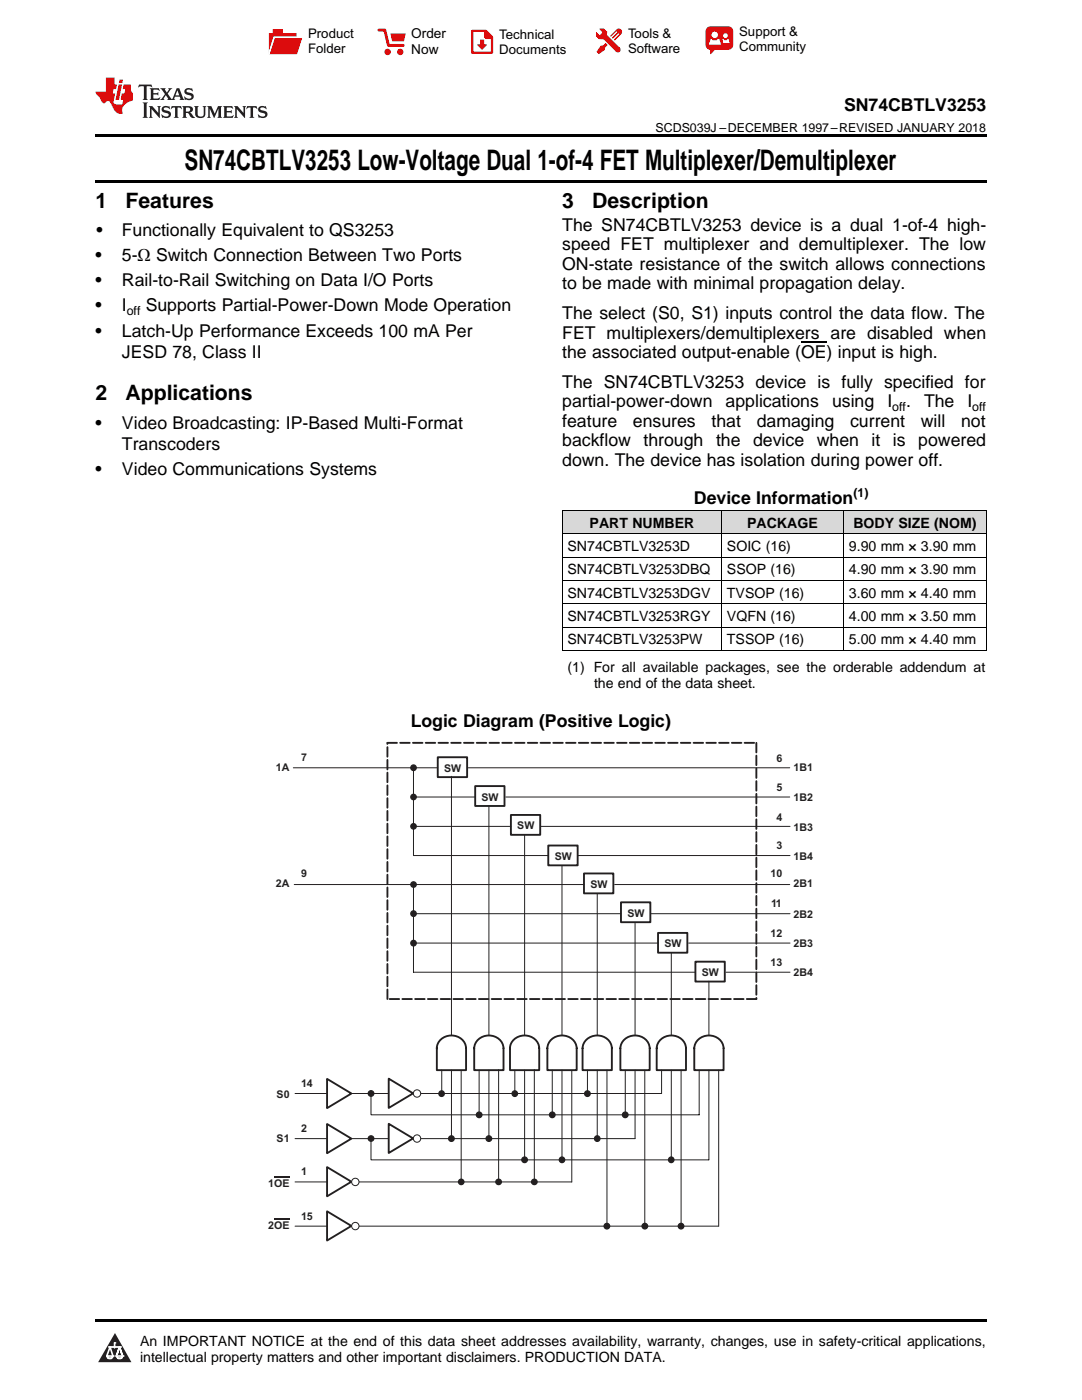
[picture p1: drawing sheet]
<svg xmlns="http://www.w3.org/2000/svg" width="216mm" height="279mm" viewBox="0 0 216 279" stroke-linecap="round" stroke-linejoin="round" font-family="sans-serif">
<g fill="#d8d8d8">
<path d="M112.2 101.9h31.8v4.7h-31.8z"/>
<path d="M144 101.9h24.3v4.7h-24.3z"/>
<path d="M168.3 101.9h28.5v4.7h-28.5z"/>
</g>
<path d="M22.9 266l3.3 5.9h-6.6z" fill="#231f20"/>
<path d="M21.3 270.6h1.2l-.3 .5h-.3a.53 .53 0 0 1-.6-.5z" fill-rule="evenodd" fill="#fff"/>
<path d="M21.3 270.6h1.2l-.3 .5h-.3a.53 .53 0 0 1-.6-.5z" fill="none" stroke="#231f20" stroke-width=".33"/>
<path d="M21.3 270.6l1.2 .1-.3 .4h-.5z" fill="none" stroke="#fff" stroke-width=".33"/>
<path d="M22.9 268.9h.1" fill="none" stroke="#fff" stroke-width=".33"/>
<path d="M22.9 268v.9z" fill="#fff"/>
<path d="M22.9 268v.9z" fill="none" stroke="#fff" stroke-width=".33"/>
<circle cx="22.9" cy="268" r=".16" fill="#fff"/>
<path d="M21.8 268.8h.1" fill="none" stroke="#fff" stroke-width=".33"/>
<path d="M21.8 268.8h2.2z" fill="#fff"/>
<path d="M21.8 268.8h2.2z" fill="none" stroke="#fff" stroke-width=".33"/>
<circle cx="24" cy="268.8" r=".16" fill="#fff"/>
<path d="M23.2 270.6h.1" fill="none" stroke="#fff" stroke-width=".33"/>
<path d="M23.8 268.8l-.6 1.8z" fill="#fff"/>
<path d="M23.8 268.8l-.6 1.8z" fill="none" stroke="#fff" stroke-width=".33"/>
<path d="M23.8 268.8l.7 1.8z" fill="#fff"/>
<path d="M23.8 268.8l.7 1.8z" fill="none" stroke="#fff" stroke-width=".33"/>
<path d="M24.4 270.6h.1" fill="none" stroke="#fff" stroke-width=".33"/>
<circle cx="21.3" cy="270.6" r=".16" fill="#fff"/>
<path d="M22 268.8l-.7 1.8z" fill="#fff"/>
<path d="M22 268.8l-.7 1.8z" fill="none" stroke="#fff" stroke-width=".33"/>
<path d="M22 268.8l.5 1.8z" fill="#fff"/>
<path d="M22 268.8l.5 1.8z" fill="none" stroke="#fff" stroke-width=".33"/>
<circle cx="22.5" cy="270.6" r=".16" fill="#fff"/>
<path d="M23.3 270.6h1.2a.63 .63 0 0 1-.6 .5 .63 .63 0 0 1-.6-.5z" fill-rule="evenodd" fill="#fff"/>
<path d="M23.3 270.6h1.2a.63 .63 0 0 1-.6 .5 .63 .63 0 0 1-.6-.5z" fill="none" stroke="#231f20" stroke-width=".33"/>
<path d="M23.3 270.6h1.2l-.4 .5h-.5z" fill="none" stroke="#fff" stroke-width=".33"/>
<path d="M23.2 270.6h.1" fill="none" stroke="#fff" stroke-width=".33"/>
<circle cx="24.5" cy="270.6" r=".16" fill="#fff"/>
<path d="M19 263.2h177.8v.5h-177.8z" fill="#000"/>
<g fill="none" stroke="#231f20" stroke-width=".2">
<path d="M58.5 153.2h28.8M82.5 159.1h12.3M90.1 154.9v51.7M93.5 153.2h64.1M100.9 159.1h56.7M58.7 176.5h57.8M97.6 160.9v45.7M104.7 166.6v40M112.1 172.7v33.9M119.2 178.3v28.3M122.6 176.5h35M126.7 184.3v22.3"/>
<path d="M134 190.2v16.4M141.5 195.8v10.8M124.8 213.6v8.9M139.5 213.6v8.9h-65.5v-4.3"/>
</g>
<path d="M77.3 148.3h73.6M150.9 148.3v51.1M77.3 199.4v-51.1M150.9 199.4h-73.6" fill="none" stroke="#231f20" stroke-width=".38" stroke-dasharray="1.9 .6"/>
<path d="M54.7 234.8h3.1" fill="none" stroke="#231f20" stroke-width=".27"/>
<g fill="none" stroke="#231f20" stroke-width=".38">
<path d="M87.2 209.2v4.4h5.8v-4.4M93 209.2a2.95 2.95 0 0 0-2.9-2.5 2.95 2.95 0 0 0-2.9 2.5M94.6 209.2v4.4h5.9v-4.4M100.5 209.2a2.95 2.95 0 0 0-3-2.5 2.95 2.95 0 0 0-2.9 2.5M101.8 209.2v4.4h5.8v-4.4M107.6 209.2a2.95 2.95 0 0 0-2.9-2.5 2.95 2.95 0 0 0-3 2.5M109.2 209.2v4.4h5.9v-4.4M115.1 209.2a2.95 2.95 0 0 0-3-2.5 2.95 2.95 0 0 0-2.9 2.5M116.2 209.2v4.4h5.9v-4.4M122.1 209.2a2.95 2.95 0 0 0-3-2.5 2.95 2.95 0 0 0-2.9 2.5M123.8 209.2v4.4h5.8v-4.4M129.6 209.2a2.95 2.95 0 0 0-2.9-2.5 2.95 2.95 0 0 0-2.9 2.5"/>
<path d="M131 209.2v4.4h5.9v-4.4M136.9 209.2a2.95 2.95 0 0 0-3-2.5 2.95 2.95 0 0 0-2.9 2.5M138.5 209.2v4.4h5.9v-4.4M144.4 209.2a2.95 2.95 0 0 0-3-2.5 2.95 2.95 0 0 0-2.9 2.5"/>
</g>
<circle cx="74" cy="218.2" r=".56" fill="#231f20"/>
<circle cx="74" cy="218.2" r=".56" fill="none" stroke="#231f20" stroke-width=".26"/>
<path d="M134 213.6v17.9M141.5 213.6v17.9M74 227.2v4.3h67.4" fill="none" stroke="#231f20" stroke-width=".2"/>
<circle cx="74" cy="227.2" r=".55" fill="#231f20"/>
<circle cx="74" cy="227.2" r=".55" fill="none" stroke="#231f20" stroke-width=".26"/>
<path d="M88.1 213.6v4.6M121.1 213.6v31.1M143.4 213.6v31.1" fill="none" stroke="#231f20" stroke-width=".2"/>
<circle cx="88.1" cy="218.3" r=".55" fill="#231f20"/>
<circle cx="88.1" cy="218.3" r=".55" fill="none" stroke="#231f20" stroke-width=".26"/>
<path d="M90.1 213.6v13.6" fill="none" stroke="#231f20" stroke-width=".2"/>
<circle cx="90.1" cy="227.2" r=".56" fill="#231f20"/>
<circle cx="90.1" cy="227.2" r=".56" fill="none" stroke="#231f20" stroke-width=".26"/>
<path d="M92 213.8v22.1" fill="none" stroke="#231f20" stroke-width=".2"/>
<circle cx="92" cy="235.9" r=".54" fill="#231f20"/>
<circle cx="92" cy="235.9" r=".54" fill="none" stroke="#231f20" stroke-width=".26"/>
<path d="M95.6 213.6v8.3" fill="none" stroke="#231f20" stroke-width=".2"/>
<circle cx="95.6" cy="222.5" r=".56" fill="#231f20"/>
<circle cx="95.6" cy="222.5" r=".56" fill="none" stroke="#231f20" stroke-width=".26"/>
<path d="M97.6 213.6v13.6" fill="none" stroke="#231f20" stroke-width=".2"/>
<circle cx="97.5" cy="227.2" r=".56" fill="#231f20"/>
<circle cx="97.5" cy="227.2" r=".56" fill="none" stroke="#231f20" stroke-width=".26"/>
<path d="M99.5 213.5v22.4" fill="none" stroke="#231f20" stroke-width=".2"/>
<circle cx="99.5" cy="235.9" r=".55" fill="#231f20"/>
<circle cx="99.5" cy="235.9" r=".55" fill="none" stroke="#231f20" stroke-width=".26"/>
<path d="M102.7 213.6v4.6" fill="none" stroke="#231f20" stroke-width=".2"/>
<circle cx="102.7" cy="218.3" r=".55" fill="#231f20"/>
<circle cx="102.7" cy="218.3" r=".55" fill="none" stroke="#231f20" stroke-width=".26"/>
<path d="M104.7 213.6v17.9" fill="none" stroke="#231f20" stroke-width=".2"/>
<circle cx="104.7" cy="231.5" r=".56" fill="#231f20"/>
<circle cx="104.7" cy="231.5" r=".56" fill="none" stroke="#231f20" stroke-width=".26"/>
<path d="M106.6 213.5v21.8" fill="none" stroke="#231f20" stroke-width=".2"/>
<circle cx="106.6" cy="235.9" r=".55" fill="#231f20"/>
<circle cx="106.6" cy="235.9" r=".55" fill="none" stroke="#231f20" stroke-width=".26"/>
<path d="M110.2 213.6v8.9" fill="none" stroke="#231f20" stroke-width=".2"/>
<circle cx="110.2" cy="222.5" r=".56" fill="#231f20"/>
<circle cx="110.2" cy="222.5" r=".56" fill="none" stroke="#231f20" stroke-width=".26"/>
<path d="M112.1 213.6v17.3" fill="none" stroke="#231f20" stroke-width=".2"/>
<circle cx="112.1" cy="231.5" r=".55" fill="#231f20"/>
<circle cx="112.1" cy="231.5" r=".55" fill="none" stroke="#231f20" stroke-width=".26"/>
<path d="M114.1 213.6v22.3M117.2 213.6v4.6" fill="none" stroke="#231f20" stroke-width=".2"/>
<circle cx="117.2" cy="218.3" r=".56" fill="#231f20"/>
<circle cx="117.2" cy="218.3" r=".56" fill="none" stroke="#231f20" stroke-width=".26"/>
<path d="M119.2 213.6v13.6" fill="none" stroke="#231f20" stroke-width=".2"/>
<circle cx="119.2" cy="227.2" r=".55" fill="#231f20"/>
<circle cx="119.2" cy="227.2" r=".55" fill="none" stroke="#231f20" stroke-width=".26"/>
<path d="M126.7 213.6v13.6M128.7 213.6v31.1" fill="none" stroke="#231f20" stroke-width=".2"/>
<circle cx="128.7" cy="244.7" r=".56" fill="#231f20"/>
<circle cx="128.7" cy="244.7" r=".56" fill="none" stroke="#231f20" stroke-width=".26"/>
<path d="M132 213.6v4.6M135.9 213.6v31.1" fill="none" stroke="#231f20" stroke-width=".2"/>
<circle cx="135.9" cy="244.7" r=".56" fill="#231f20"/>
<circle cx="135.9" cy="244.7" r=".56" fill="none" stroke="#231f20" stroke-width=".26"/>
<path d="M82.5 153.2v17.5M58.9 218.2h73.1M58.9 227.2h67.8M58.9 235.9h55.2" fill="none" stroke="#231f20" stroke-width=".2"/>
<circle cx="82.5" cy="153.2" r=".55" fill="#231f20"/>
<circle cx="82.5" cy="153.2" r=".55" fill="none" stroke="#231f20" stroke-width=".26"/>
<path d="M82.5 164.9h19.4M82.5 170.7h26.9M82.5 176.5v17.5h56.3M107.9 164.9h49.7M115.3 170.7h42.3M82.5 182.3h41.4M82.5 188.2h48.8M129.8 182.3h27.8M137.4 188.2h20.2M144.9 194h12.7" fill="none" stroke="#231f20" stroke-width=".2"/>
<circle cx="82.5" cy="159.1" r=".54" fill="#231f20"/>
<circle cx="82.5" cy="159.1" r=".54" fill="none" stroke="#231f20" stroke-width=".26"/>
<circle cx="82.5" cy="164.9" r=".54" fill="#231f20"/>
<circle cx="82.5" cy="164.9" r=".54" fill="none" stroke="#231f20" stroke-width=".26"/>
<circle cx="82.5" cy="176.5" r=".54" fill="#231f20"/>
<circle cx="82.5" cy="176.5" r=".54" fill="none" stroke="#231f20" stroke-width=".26"/>
<circle cx="82.5" cy="182.3" r=".55" fill="#231f20"/>
<circle cx="82.5" cy="182.3" r=".55" fill="none" stroke="#231f20" stroke-width=".26"/>
<circle cx="82.5" cy="188.2" r=".55" fill="#231f20"/>
<circle cx="82.5" cy="188.2" r=".55" fill="none" stroke="#231f20" stroke-width=".26"/>
<path d="M54.7 243.3h3.1" fill="none" stroke="#231f20" stroke-width=".27"/>
<path d="M58.9 244.7h84.5" fill="none" stroke="#231f20" stroke-width=".2"/>
<circle cx="133.9" cy="231.5" r=".55" fill="#231f20"/>
<circle cx="133.9" cy="231.5" r=".55" fill="none" stroke="#231f20" stroke-width=".26"/>
<circle cx="124.8" cy="222.5" r=".56" fill="#231f20"/>
<circle cx="124.8" cy="222.5" r=".56" fill="none" stroke="#231f20" stroke-width=".26"/>
<circle cx="121.1" cy="244.7" r=".56" fill="#231f20"/>
<circle cx="121.1" cy="244.7" r=".56" fill="none" stroke="#231f20" stroke-width=".26"/>
<path d="M87.3 151.1h5.9v4h-5.9zM94.8 156.9h5.9v4h-5.9zM101.9 162.6h5.9v4h-5.9zM109.4 168.7h5.9v4h-5.9zM116.5 174.3h5.9v4h-5.9zM123.9 180.1h5.9v3.9h-5.9zM131.3 186.2h5.9v3.9h-5.9zM138.8 191.9h5.8v4h-5.8z" fill="none" stroke="#231f20" stroke-width=".38"/>
<path d="M77.6 224.3l4.8 2.9-4.8 2.9z" fill="#fff"/>
<path d="M77.6 224.3l4.8 2.9-4.8 2.9z" fill="none" stroke="#231f20" stroke-width=".38"/>
<circle cx="83.2" cy="227.2" r=".74" fill="#fff"/>
<circle cx="83.2" cy="227.2" r=".74" fill="none" stroke="#231f20" stroke-width=".2"/>
<path d="M65.3 224.3l4.8 2.9-4.8 3z" fill="#fff"/>
<path d="M65.3 224.3l4.8 2.9-4.8 3z" fill="none" stroke="#231f20" stroke-width=".38"/>
<path d="M77.6 215.3l4.8 2.9-4.8 2.9z" fill="#fff"/>
<path d="M77.6 215.3l4.8 2.9-4.8 2.9z" fill="none" stroke="#231f20" stroke-width=".38"/>
<circle cx="83.2" cy="218.2" r=".74" fill="#fff"/>
<circle cx="83.2" cy="218.2" r=".74" fill="none" stroke="#231f20" stroke-width=".2"/>
<path d="M65.3 215.3l4.8 2.9-4.8 2.9z" fill="#fff"/>
<path d="M65.3 215.3l4.8 2.9-4.8 2.9z" fill="none" stroke="#231f20" stroke-width=".38"/>
<path d="M65.3 232.9l4.8 2.9-4.8 3z" fill="#fff"/>
<path d="M65.3 232.9l4.8 2.9-4.8 3z" fill="none" stroke="#231f20" stroke-width=".38"/>
<circle cx="70.9" cy="235.9" r=".74" fill="#fff"/>
<circle cx="70.9" cy="235.9" r=".74" fill="none" stroke="#231f20" stroke-width=".2"/>
<path d="M65.3 241.7l4.8 3-4.8 2.9z" fill="#fff"/>
<path d="M65.3 241.7l4.8 3-4.8 2.9z" fill="none" stroke="#231f20" stroke-width=".38"/>
<circle cx="70.9" cy="244.7" r=".74" fill="#fff"/>
<circle cx="70.9" cy="244.7" r=".74" fill="none" stroke="#231f20" stroke-width=".2"/>
<path d="M112.2 115.8h84.6M112.2 111.2h84.6M112.2 106.5h84.6M112.2 101.9h84.6M112.2 101.9v28M144 101.9v28M168.3 101.9v28M196.8 101.9v28M112.2 129.8h84.6M112.2 125.1h84.6M112.2 120.5h84.6" fill="none" stroke="#000" stroke-width=".2"/>
<path d="M19 35.9h177.8v.5h-177.8zM19 26.8h177.8v.6h-177.8z" fill="#000"/>
<path d="M27.7 16.9l-.1 .6 .6-.3h.5v.2v2.2l-.2 .4h1l-.2-.4v-2.2v-.2h.5l.6 .3-.2-.6zM29.9 17.6l.2 .4v1.6l-.2 .4h1.9l.1-.6a1.09 1.09 0 0 1-1.3 .1v-.6h.6l.4 .2v-.7l-.2 .2h-.8v-.6l.2-.1a1.01 1.01 0 0 1 1 .3l-.1-.6zM32 17.6l.9 1.2-1 1.2h.9l-.2-.3 .5-.7 .5 .7-.3 .3h1.7l-.2-.3 .1-.4h1l.1 .4-.2 .3h1l-.3-.4-.7-2h-.5l-1 2.2-.8-1.1 .9-1.1h-.9l.2 .2-.4 .7-.4-.7 .2-.2zM35.4 18l.4 1h-.8zM37 17.7a.66 .66 0 0 0-.2 .8 .66 .66 0 0 0 .6 .4l.7 .2 .1 .2a.8 .8 0 0 1-.7 .4 .8 .8 0 0 1-.7-.5l.1 .8 .2-.2a.94 .94 0 0 0 1.1 .1 .94 .94 0 0 0 .4-.9 1.48 1.48 0 0 0-1.3-.6v-.4a1.1 1.1 0 0 1 1.2 .2l-.2-.6-.2 .1-.5-.1zM28.5 20.4l.2 .4v2.3l-.2 .4h1l-.2-.4v-2.3l.2-.4zM29.7 21.2l.2 .4v1.5l-.2 .4h.8l-.3-.4 .1-1.3 1.6 1.8v-2l.2-.4h-.7l.2 .2v1.1l-1.2-1.3zM32.5 21.3a.66 .66 0 0 0-.2 .8 .66 .66 0 0 0 .6 .4l.6 .2 .2 .2a.8 .8 0 0 1-.8 .4 .8 .8 0 0 1-.7-.5l.2 .7 .2-.1a.94 .94 0 0 0 1 .1 .94 .94 0 0 0 .5-1 1.47 1.47 0 0 0-1.3-.6l-.1-.3a1.1 1.1 0 0 1 1.3 .2l-.2-.6-.2 .1-.5-.2zM34.3 21.2l-.2 .6a.64 .64 0 0 1 .8-.3v1.6l-.2 .4h1l-.3-.4 .1-1.6a.66 .66 0 0 1 .8 .3l-.2-.6zM36.3 21.2l.3 .4v1.5l-.3 .4h1l-.2-.2v-.7h.5l.1 .1a.8 .8 0 0 0 1.2 .7l-1-1a.62 .62 0 0 0 .6-.5 .62 .62 0 0 0-.6-.7zM37.1 21.5h.1a.48 .48 0 0 1 .6 0 .48 .48 0 0 1 .1 .6l-.2 .1-.6 .1zM38.7 21.2l.2 .2a2.29 2.29 0 0 0 .4 2 1.05 1.05 0 0 0 1.7-.7v-1.3l.2-.2h-.8l.2 .4v1.1a.61 .61 0 0 1-.6 .6 .61 .61 0 0 1-.6-.6v-1.1l.3-.4zM41.3 21.2l.3 .4v1.5l-.3 .4h.8l-.2-.4v-1.4l.8 1.9 .9-1.9v1.4l-.2 .4h.9l-.2-.4v-1.5l.2-.4h-.8l-.7 1.5-.6-1.5zM44.5 21.2l.2 .4v1.5l-.2 .4h1.9l.2-.6a1.1 1.1 0 0 1-1.4 .2v-.7h.6l.4 .2v-.6l-.2 .1-.8 .1v-.6l.2-.1a1.02 1.02 0 0 1 1.1 .2l-.2-.5zM46.7 21.2l.2 .4v1.5l-.2 .4h.8l-.3-.4 .1-1.3 1.6 1.8v-2l.2-.4h-.7l.2 .2v1.1l-1.2-1.3zM49.3 21.2l-.1 .6a.64 .64 0 0 1 .8-.3v1.6l-.3 .4h1l-.2-.4v-1.6a.66 .66 0 0 1 .8 .3l-.1-.6zM51.7 21.3a.66 .66 0 0 0-.2 .7 .66 .66 0 0 0 .7 .5l.6 .2 .1 .2a.8 .8 0 0 1-.7 .4 .8 .8 0 0 1-.7-.5l.1 .7 .2-.1a.94 .94 0 0 0 1.1 .1 .94 .94 0 0 0 .4-1 1.48 1.48 0 0 0-1.2-.6l-.1-.3a1.1 1.1 0 0 1 1.2 .2l-.2-.6-.1 .1-.6-.2z" fill="#231f20"/>
<path d="M21.1 15.5v2.8h-2v.4l.9 .9a.96 .96 0 0 0 1 1 .59 .59 0 0 1 .5-.4 .59 .59 0 0 1 .5 .3l.4 .8a1.61 1.61 0 0 0 2.1 1.3 1.63 1.63 0 0 1 1.1-2.2l.9-.3v-1.5a1.6 1.6 0 0 1-.4-1.7h-1.4l-.2 .9h.5l-.2 .8h-.5l-.2 1v.3h.5l-.2 .9h-.7a.74 .74 0 0 1-1-.6l.3-1.6h-.5l.2-.8h.5l.1-.9h-.4v-1.4zM23.7 16.9l-.7 3h.8l.6-3zM23.8 15.9l-.1 .7h.7l.2-.7z" fill="#ee1d23"/>
<g fill="#d60000">
<path d="M54.4 5.8h2v.8h2.8v4.2h-5.5v-4.2h.7z" fill-rule="evenodd"/>
<path d="M54.7 7.5h5.6l-1 3.3h-5.6z" fill-rule="evenodd"/>
</g>
<path d="M54.6 7.4h5.8l-.1 .1h-5.5l-1.1 3.3z" fill-rule="evenodd" fill="#fff"/>
<path d="M54.6 7.4h5.8l-.1 .1h-5.5l-1.1 3.3z" fill="none" stroke="#fff" stroke-width=".2"/>
<path d="M75.6 6h1.2l.7 3.1h3" fill="none" stroke="#d60000" stroke-width=".56"/>
<g fill="#d60000">
<path d="M77.9 6.7h3.1l-.4 1.5h-2.3z" fill-rule="evenodd"/>
<circle cx="77.3" cy="10.4" r=".64"/>
<circle cx="79.9" cy="10.4" r=".64"/>
</g>
<path d="M94.2 6.2h2.7l1.3 1.2v3.1h-4z" fill="none" stroke="#d60000" stroke-width=".44"/>
<g fill="#d60000">
<path d="M95.8 7.9h.8v1h.6l-1 1.1-1-1v-.1h.6z" fill-rule="evenodd"/>
<path d="M96.6 6.2h.3l1.3 1.2v.4h-1.3l-.3-.4z" fill-rule="evenodd"/>
<path d="M119.6 5.7h.9l.6 .6 .1 .7 2.5 2.5-.8 .8-2.3-2.3-1.1-.2-.6-.6v-.8l.7 .6 .5-.4v-.2l-.4-.5z" fill-rule="evenodd"/>
<path d="M119.9 9.1h.4l.5-.5 .4 .4-.5 .5v.4l-1.2 .9-.5-.5z" fill-rule="evenodd"/>
<path d="M123 5.9a.67 .67 0 0 1 .9 0 .67 .67 0 0 1 0 .9z" fill-rule="evenodd"/>
<path d="M123 5.9l.9 .9-1.2 1.2h-.2l.1-.2 .9-.9 .1-.2h-.3l-.9 1h-.2v-.2l.9-1 .1-.2h-.3l-.9 1h-.2v-.2z" fill-rule="evenodd"/>
<circle cx="123.3" cy="9.9" r=".54"/>
</g>
<path d="M121.1 6.3l-.1 .7" fill="none" stroke="#d60000" stroke-width=".2"/>
<g fill="#d60000">
<path d="M141.1 5.5l.6-.2h3.6a.95 .95 0 0 1 1 .9v2.8a.95 .95 0 0 1-1 .9h-3.6a.95 .95 0 0 1-.9-.9v-2.8z" fill-rule="evenodd"/>
<path d="M141.7 9.9h.9l-.7 .9h-.2z" fill-rule="evenodd"/>
</g>
<g fill="#fff">
<path d="M144.3 8.6h1.3z"/>
<path d="M141.8 7.8h.3l.1 .2h.8l.2-.2h.3l.4 1.1h-2.5z" fill-rule="evenodd"/>
<path d="M144.2 7.8h.2l.2 .2h.4l.2-.2h.2l.2 .8h-1.3z" fill-rule="evenodd"/>
<circle cx="142.6" cy="6.9" r=".65"/>
<circle cx="144.8" cy="7.1" r=".48"/>
</g>
<path d="M159.8 68.3h5.1" fill="none" stroke="#000" stroke-width=".25"/>
<text font-size="5.6" x="36.8" y="33.9">SN74CBTLV3253 Low-Voltage Dual 1-of-4 FET Multiplexer/Demultiplexer</text>
<g font-size="4.2">
<text x="19" y="41.4">1</text>
<text x="25" y="41.4">Features</text>
<text x="112.2" y="41.4">3</text>
<text x="118.2" y="41.4">Description</text>
<text x="19" y="79.8">2</text>
<text x="25" y="79.8">Applications</text>
</g>
<g font-size="3.5">
<text x="168.4" y="22.2">SN74CBTLV3253</text>
<text x="19.2" y="47.1">•</text>
<text x="24.3" y="47.1">Functionally Equivalent to QS3253</text>
<text x="112.2" y="46.1">The SN74CBTLV3253 device is a dual 1-of-4 high-</text>
<text x="19" y="52.1">•</text>
<text x="24.3" y="52.1">5-Ω Switch Connection Between Two Ports</text>
<text x="112.2" y="50">speed FET multiplexer and demultiplexer. The low</text>
<text x="112.2" y="53.8">ON-state resistance of the switch allows connections</text>
<text x="19" y="57.2">•</text>
<text x="24.3" y="57.2">Rail-to-Rail Switching on Data I/O Ports</text>
<text x="112.2" y="57.7">to be made with minimal propagation delay.</text>
<text x="19" y="62.2">•</text>
<text x="24.3" y="62.2">I</text>
<text x="29.1" y="62.2">Supports Partial-Power-Down Mode Operation</text>
<text x="112.2" y="63.7">The select (S0, S1) inputs control the data flow. The</text>
<text x="19" y="67.2">•</text>
<text x="24.3" y="67.2">Latch-Up Performance Exceeds 100 mA Per</text>
<text x="24.3" y="71.4">JESD 78, Class II</text>
<text x="112.2" y="67.6">FET multiplexers/demultiplexers are disabled when</text>
<text x="112.2" y="71.4">the associated output-enable (OE) input is high.</text>
<text x="112.2" y="77.4">The SN74CBTLV3253 device is fully specified for</text>
<text x="112.2" y="81.3">partial-power-down</text>
<text x="144.8" y="81.3">applications</text>
<text x="166" y="81.3">using</text>
<text x="177.1" y="81.3">I</text>
<text x="180.8" y="81.3">.</text>
<text x="184.4" y="81.3">The</text>
<text x="193.1" y="81.3">I</text>
<text x="19" y="85.5">•</text>
<text x="24.3" y="85.5">Video Broadcasting: IP-Based Multi-Format</text>
<text x="24.3" y="89.8">Transcoders</text>
<text x="112.2" y="85.2">feature</text>
<text x="112.2" y="89">backflow</text>
<text x="126.3" y="85.2">ensures</text>
<text x="128.4" y="89">through</text>
<text x="142" y="85.2">that</text>
<text x="142.9" y="89">the</text>
<text x="150.3" y="89">device</text>
<text x="151" y="85.2">damaging</text>
<text x="163" y="89">when</text>
<text x="169.6" y="85.2">current</text>
<text x="173.9" y="89">it</text>
<text x="178.2" y="89">is</text>
<text x="183.2" y="89">powered</text>
<text x="183.7" y="85.2">will</text>
<text x="191.8" y="85.2">not</text>
<text x="19" y="94.8">•</text>
<text x="24.3" y="94.8">Video Communications Systems</text>
<text x="112.2" y="92.9">down. The device has isolation during power off.</text>
<text x="138.5" y="100.6">Device Information</text>
<text x="82" y="145">Logic Diagram (Positive Logic)</text>
</g>
<g font-size="2.8">
<text x="117.7" y="105.3">PART NUMBER</text>
<text x="149.1" y="105.3">PACKAGE</text>
<text x="170.3" y="105.3">BODY SIZE (NOM)</text>
<text x="113.2" y="110">SN74CBTLV3253D</text>
<text x="145.1" y="110">SOIC (16)</text>
<text x="169.4" y="110">9.90 mm × 3.90 mm</text>
<text x="113.2" y="114.6">SN74CBTLV3253DBQ</text>
<text x="113.2" y="119.3">SN74CBTLV3253DGV</text>
<text x="145.1" y="114.6">SSOP (16)</text>
<text x="145.1" y="119.3">TVSOP (16)</text>
<text x="169.4" y="114.6">4.90 mm × 3.90 mm</text>
<text x="169.4" y="119.3">3.60 mm × 4.40 mm</text>
<text x="113.2" y="123.9">SN74CBTLV3253RGY</text>
<text x="145.1" y="123.9">VQFN (16)</text>
<text x="169.4" y="123.9">4.00 mm × 3.50 mm</text>
<text x="113.2" y="128.6">SN74CBTLV3253PW</text>
<text x="145.1" y="128.6">TSSOP (16)</text>
<text x="169.4" y="128.6">5.00 mm × 4.40 mm</text>
<text x="113.2" y="134.1">(1) For all available packages, see the orderable addendum at</text>
<text x="118.5" y="137.3">the end of the data sheet.</text>
<text x="27.9" y="268.6">An IMPORTANT NOTICE at the end of this data sheet addresses availability, warranty, changes, use in safety-critical applications,</text>
<text x="27.9" y="271.8">intellectual property matters and other important disclaimers. PRODUCTION DATA.</text>
</g>
<g font-size="2.7">
<text x="82.1" y="7.7">Order</text>
<text x="82.1" y="10.7">Now</text>
</g>
<g font-size="2.6">
<text x="61.5" y="7.6">Product</text>
<text x="61.5" y="10.6">Folder</text>
<text x="99.6" y="7.8">Technical</text>
<text x="99.6" y="10.8">Documents</text>
<text x="125.3" y="7.6">Tools &amp;</text>
<text x="125.3" y="10.6">Software</text>
<text x="147.5" y="7.2">Support &amp;</text>
<text x="147.5" y="10.2">Community</text>
</g>
<g font-size="2.5">
<text x="130.8" y="26.3">SCDS039J –DECEMBER 1997–REVISED JANUARY 2018</text>
<text x="25.3" y="62.9">off</text>
<text x="178" y="82">off</text>
<text x="194" y="82">off</text>
<text x="170.3" y="99.2">(1)</text>
</g>
<g font-size="2.1" fill="#231f20">
<text x="55.1" y="153.9">1A</text>
<text x="60.1" y="151.8">7</text>
<text x="88.6" y="154">SW</text>
<text x="154.9" y="152">6</text>
<text x="158.3" y="154">1B1</text>
<text x="96.1" y="159.8">SW</text>
<text x="154.9" y="157.9">5</text>
<text x="158.3" y="159.8">1B2</text>
<text x="103.2" y="165.5">SW</text>
<text x="154.9" y="163.8">4</text>
<text x="158.3" y="165.8">1B3</text>
<text x="110.7" y="171.6">SW</text>
<text x="154.9" y="169.4">3</text>
<text x="158.3" y="171.5">1B4</text>
<text x="55.1" y="177.1">2A</text>
<text x="60.1" y="175">9</text>
<text x="117.8" y="177.2">SW</text>
<text x="153.7" y="175">10</text>
<text x="158.3" y="177">2B1</text>
<text x="125.2" y="183">SW</text>
<text x="153.9" y="181.1">11</text>
<text x="158.3" y="183.2">2B2</text>
<text x="132.6" y="189.1">SW</text>
<text x="153.7" y="186.9">12</text>
<text x="158.3" y="189">2B3</text>
<text x="140" y="194.8">SW</text>
<text x="153.7" y="192.8">13</text>
<text x="158.3" y="194.8">2B4</text>
<text x="55.2" y="219.2">S0</text>
<text x="60.1" y="217">14</text>
<text x="60.1" y="225.9">2</text>
<text x="55.2" y="228">S1</text>
<text x="53.5" y="236.8">1OE</text>
<text x="60.1" y="234.6">1</text>
<text x="53.5" y="245.3">2OE</text>
<text x="60.1" y="243.5">15</text>
</g>
</svg>
